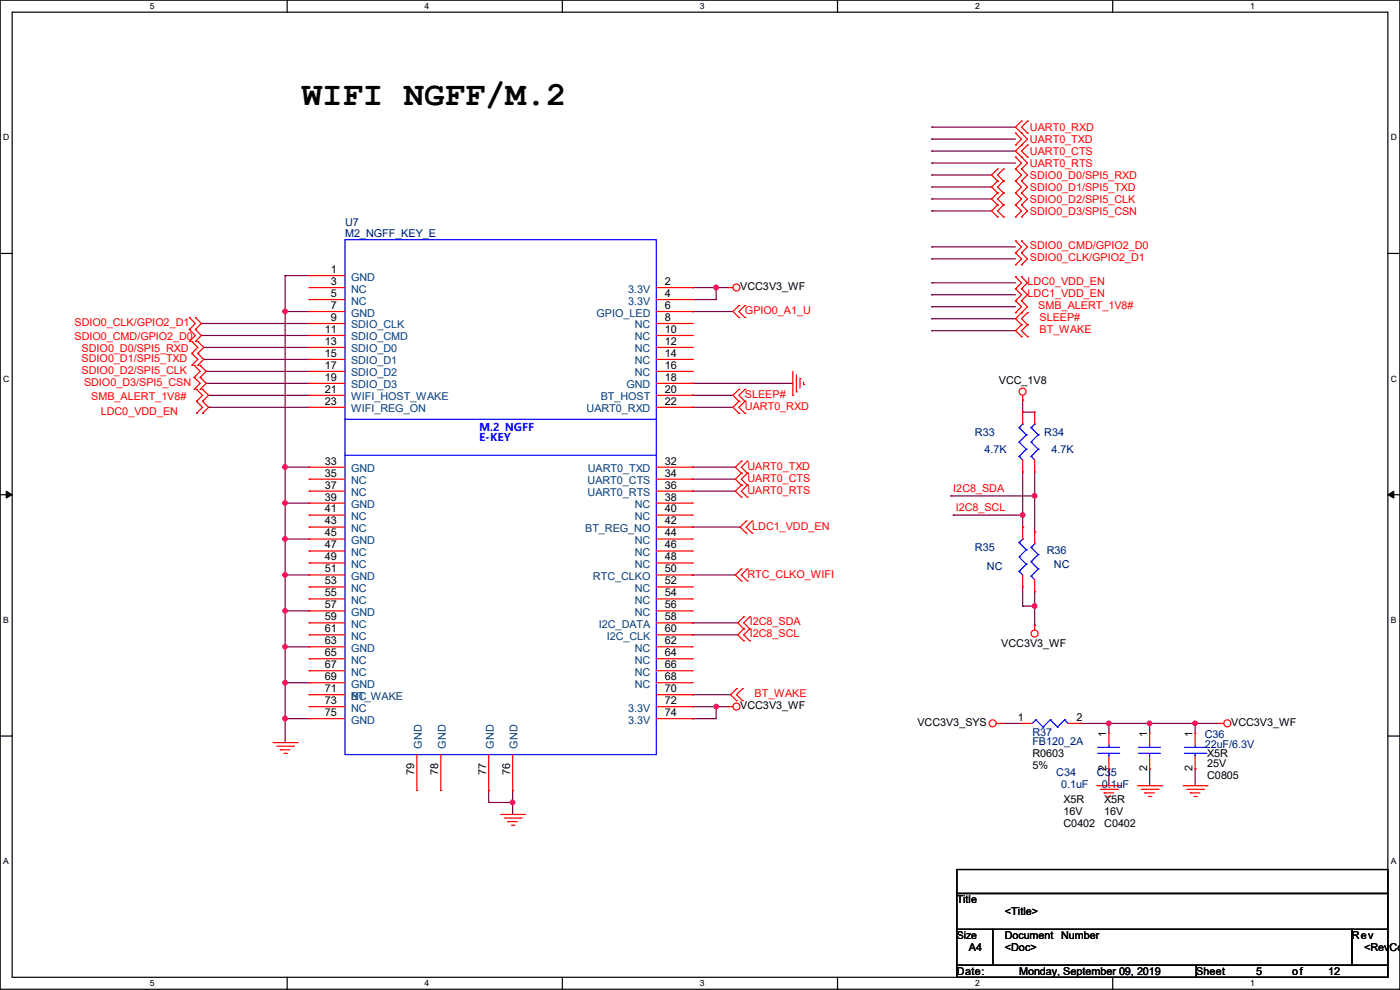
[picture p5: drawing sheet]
<svg xmlns="http://www.w3.org/2000/svg" width="297mm" height="210mm" viewBox="0 0 297 210" stroke-linecap="round" stroke-linejoin="round" font-family="sans-serif">
<path d="M0 0h297v209.8h-297zM2.6 2.6h291.8v204.7h-291.8z" fill="none" stroke="#000" stroke-width=".25"/>
<g fill="#fff">
<path d="M31.7 .3h1v2h-1z"/>
<path d="M31.7 207.6h1v1.9h-1z"/>
</g>
<path d="M60.9 0v2.6M60.9 207.3v2.5" fill="none" stroke="#000" stroke-width=".25"/>
<g fill="#fff">
<path d="M90.1 .3h1v2h-1z"/>
<path d="M90.1 207.6h1v1.9h-1z"/>
</g>
<path d="M119.3 0v2.6M119.3 207.3v2.5" fill="none" stroke="#000" stroke-width=".25"/>
<g fill="#fff">
<path d="M148.5 .3h.9v2h-.9z"/>
<path d="M148.5 207.6h.9v1.9h-.9z"/>
</g>
<path d="M177.7 0v2.6M177.7 207.3v2.5" fill="none" stroke="#000" stroke-width=".25"/>
<g fill="#fff">
<path d="M206.8 .3h1v2h-1z"/>
<path d="M206.8 207.6h1v1.9h-1z"/>
</g>
<path d="M236.1 0v2.6M236.1 207.3v2.5" fill="none" stroke="#000" stroke-width=".25"/>
<g fill="#fff">
<path d="M265.2 .3h1v2h-1z"/>
<path d="M265.2 207.6h1v1.9h-1z"/>
<path d="M.7 28.2h1.2v1.9h-1.2z"/>
<path d="M295.1 28.2h1.2v1.9h-1.2z"/>
<path d="M.7 79.3h1.2v2h-1.2z"/>
<path d="M295.1 79.3h1.2v2h-1.2z"/>
</g>
<path d="M0 53.8h2.6M294.4 53.8h2.6" fill="none" stroke="#000" stroke-width=".25"/>
<g fill="#fff">
<path d="M.7 130.5h1.2v2h-1.2z"/>
<path d="M295.1 130.5h1.1v2h-1.1z"/>
</g>
<path d="M0 104.9h2.6M294.4 104.9h2.6" fill="none" stroke="#000" stroke-width=".25"/>
<path d="M1.3 104.2l1.3 .7-1.3 .8zM294.4 104.9l1.3-.7v1.5z" fill="#000" stroke="#000" stroke-width=".21"/>
<g fill="#fff">
<path d="M.7 181.7h1.2v2h-1.2z"/>
<path d="M295.1 181.7h1.1v2h-1.1z"/>
</g>
<path d="M0 156.1h2.6M294.4 156.1h2.6M203 184.4h91.4v5.1h-91.4zM203 189.5h91.4v7.6h-91.4zM203 197.1h7.6v7.7h-7.6zM210.6 197.1h76.2v7.7h-76.2zM286.8 197.1h7.6v7.7h-7.6zM203 204.8h50.8v2.5h-50.8zM253.8 204.8h40.6v2.5h-40.6z" fill="none" stroke="#000" stroke-width=".25"/>
<g fill="none" stroke="#800040" stroke-width=".25">
<path d="M197.7 27h.1M197.7 29.5h.1M197.7 34.6h.1M197.7 32h.1M197.7 39.7h.1M197.7 37.1h.1M197.7 27h17.7M197.7 29.5h17.7M197.7 34.6h17.7M197.7 32h17.7M197.7 39.7h12.7M197.7 37.1h12.7"/>
<path d="M60.5 58.5h.1M60.5 58.5v99M60.5 58.5h5.1M197.7 42.2h.1M197.7 44.7h.1M197.7 52.4h.1M197.7 54.9h.1M197.7 60h.1M197.7 42.2h12.7M197.7 44.7h12.7M197.7 52.4h17.7M197.7 54.9h17.7"/>
<path d="M197.7 60h17.7M42.7 68.6h.1M42.7 71.2h.1M42.7 68.6h22.9M42.7 71.2h22.9M43.2 73.7h.1M43.2 76.2h.1M43.2 73.7h22.4M43.2 76.2h22.4M43.7 78.8h.1M43.7 78.8h21.9M60.5 66.1h.1"/>
<path d="M60.5 66.1h5.1M146.9 61h.1M146.9 63.5h.1M146.9 66.1h.1M146.9 61h7.6M146.9 66.1h8.6M151.9 61h.1M151.9 61v2.5h-5M197.7 62.5h.1M197.7 65.1h.1M197.7 67.6h.1M197.7 70.1h.1"/>
<path d="M197.7 62.5h17.7M197.7 65.1h17.7M197.7 67.6h17.7M197.7 70.1h17.7M43.7 81.3h.1M43.7 81.3h21.9M44.2 83.9h.1M44.2 86.4h.1M44.2 86.4h21.4M44.2 83.9h21.4M60.5 99.1h.1M60.5 99.1h5.1"/>
<path d="M146.9 99.1h.1M146.9 86.4h.1M146.9 83.9h.1M146.9 81.3h.1M146.9 99.1h9.1M146.9 86.4h8.6M146.9 83.9h8.6M146.9 81.3h21.3M217 87.4h.1M217 84.9h.1M217 87.4h2.5M217 84.9v2.5"/>
<path d="M60.5 106.7h.1M60.5 114.3h.1M60.5 106.7h5.1M60.5 114.3h5.1M146.9 104.2h.1M146.9 101.6h.1M146.9 111.8h.1M146.9 104.2h9.1M146.9 101.6h9.1M146.9 111.8h10.1M201.7 105.2h.1M201.7 105.2h17.8"/>
<path d="M202.2 109.3h.1M202.2 109.3h14.8M217 109.3h.1M217 111.8h.1M217 100.1v11.7M219.5 105.2h.1M219.5 112.8h.1M219.5 100.1v12.7M60.5 122h.1M60.5 129.6h.1M60.5 137.2h.1M60.5 122h5.1"/>
<path d="M60.5 129.6h5.1M60.5 137.2h5.1M146.9 122h.1M146.9 132.1h.1M146.9 134.7h.1M146.9 122h9.1M146.9 132.1h9.6M146.9 134.7h9.6M217 128.6h.1M217 124.5v4.1M217 128.6h2.5M219.5 128.6h.1"/>
<path d="M219.5 132.6h.1M219.5 125.5v7.1M60.5 152.4h.1M60.5 144.8h.1M60.5 152.4h5.1M60.5 144.8h5.1M146.9 149.9h.1M146.9 152.4h.1M146.9 147.4h.1M146.9 149.9h7.6M146.9 147.4h8.1M151.9 149.9h.1"/>
<path d="M151.9 149.9v2.5h-5M212.4 153.5h.1M212.4 153.5h4.1M229.2 153.5h.1M229.2 153.5h29.4M235.2 153.5h.1M235.2 153.5v2M243.9 153.5h.1M243.9 153.5v2M253.5 153.5h.1M253.5 153.5v2M103.7 167.7h.1"/>
<path d="M103.7 170.2h.1M103.7 167.7v2.5M103.7 170.2h5.1M108.8 167.7h.1M108.8 170.2h.1M108.8 167.7v5.1M235.2 163.1h.1M235.2 163.1v3.6M243.9 163.1h.1M243.9 163.1v3.6M253.5 163.1h.1M253.5 163.1v3.6"/>
</g>
<g fill="#f0f" stroke="#f0f" stroke-width=".25">
<circle cx="60.5" cy="152.4" r=".49"/>
<circle cx="108.7" cy="170.2" r=".49"/>
<circle cx="151.9" cy="149.9" r=".49"/>
<circle cx="151.9" cy="61" r=".49"/>
<circle cx="60.5" cy="114.3" r=".49"/>
<circle cx="60.5" cy="106.7" r=".49"/>
<circle cx="60.5" cy="121.9" r=".49"/>
<circle cx="60.5" cy="137.2" r=".49"/>
<circle cx="60.5" cy="129.6" r=".49"/>
<circle cx="60.5" cy="144.8" r=".49"/>
<circle cx="60.5" cy="99.1" r=".49"/>
<circle cx="60.5" cy="66.1" r=".49"/>
<circle cx="235.2" cy="153.4" r=".49"/>
<circle cx="253.5" cy="153.4" r=".49"/>
<circle cx="243.9" cy="153.4" r=".49"/>
<circle cx="216.9" cy="109.2" r=".49"/>
<circle cx="219.5" cy="105.2" r=".49"/>
<circle cx="219.5" cy="128.5" r=".49"/>
</g>
<g fill="none" stroke="#f00" stroke-width=".25">
<path d="M211.6 35.9h.1M211.6 38.4h.1M211.6 35.9l-1.2 1.2 1.2 1.3M211.6 38.4l-1.2 1.3 1.2 1.2M212.9 38.4h.1M212.9 35.9h.1M212.9 35.9l-1.3 1.2 1.3 1.3M212.9 38.4l-1.3 1.3 1.3 1.2M215.4 30.8h.1M215.4 28.2h.1M215.4 35.9h.1M215.4 33.3h.1"/>
<path d="M215.4 38.4h.1M215.4 28.2l1.3 1.3-1.3 1.3M215.4 33.3l1.3 1.3-1.3 1.3M215.4 35.9l1.3 1.2-1.3 1.3M215.4 38.4l1.3 1.3-1.3 1.2M216.7 25.7h.1M216.7 28.2h.1M216.7 30.8h.1M216.7 33.3h.1M216.7 35.9h.1M216.7 38.4h.1M216.7 25.7l-1.3 1.3 2.6 2.5-2.6 2.5 2.6 2.6-1.3 1.3"/>
<path d="M216.7 35.9l1.3 1.2-1.3 1.3M216.7 38.4l1.3 1.3-1.3 1.2M218 28.2h.1M218 25.7h.1M218 33.3h.1M218 30.8h.1M218 25.7l-1.3 1.3 1.3 1.2M218 30.8l-1.3 1.2 1.3 1.3M65.6 58.5h.1M65.6 58.5h7.6M211.6 40.9h.1M211.6 43.5h.1"/>
<path d="M211.6 46h.1M211.6 40.9l-1.2 1.3 1.2 1.3M211.6 43.5l-1.2 1.2 1.2 1.3M212.9 40.9h.1M212.9 43.5h.1M212.9 46h.1M212.9 40.9l-1.3 1.3 1.3 1.3M212.9 43.5l-1.3 1.2 1.3 1.3M215.4 40.9h.1M215.4 43.5h.1M215.4 46h.1M215.4 53.6h.1"/>
<path d="M215.4 51.1h.1M215.4 56.2h.1M215.4 58.7h.1M215.4 40.9l1.3 1.3-1.3 1.3M215.4 43.5l1.3 1.2-1.3 1.3M215.4 51.1l1.3 1.3-1.3 1.2M215.4 53.6l1.3 1.3-1.3 1.3M215.4 58.7l1.3 1.3-1.3 1.3M216.7 40.9h.1M216.7 43.5h.1M216.7 46h.1M216.7 53.6h.1"/>
<path d="M216.7 51.1h.1M216.7 56.2h.1M216.7 58.7h.1M216.7 43.5l1.3 1.2-1.3 1.3M216.7 40.9l1.3 1.3-1.3 1.3M216.7 51.1l1.3 1.3-1.3 1.2M216.7 53.6l1.3 1.3-1.3 1.3M216.7 58.7l1.3 1.3-1.3 1.3M40.2 69.9h.1M40.2 72.4h.1M40.2 67.4h.1M40.2 69.9l1.2 1.3-1.2 1.2"/>
<path d="M40.2 67.4l1.2 1.2-1.2 1.3M40.7 75h.1M40.7 77.5h.1M40.7 72.4h.1M40.7 75l1.3 1.2-1.3 1.3M40.7 72.4l1.3 1.3-1.3 1.3M41.2 77.5h.1M41.2 77.5l1.3 1.3-1.3 1.3M41.4 72.4h.1M41.4 69.9h.1M41.4 67.4h.1M41.4 69.9l1.3 1.3-1.3 1.2"/>
<path d="M41.4 67.4l1.3 1.2-1.3 1.3M42 77.5h.1M42 75h.1M42 72.4h.1M42 75l1.2 1.2-1.2 1.3M42 72.4l1.2 1.3-1.2 1.3M42.5 77.5h.1M42.5 77.5l1.2 1.3-1.2 1.3M65.6 61h.1M65.6 63.5h.1M65.6 66.1h.1M65.6 68.6h.1"/>
<path d="M65.6 71.2h.1M65.6 73.7h.1M65.6 76.2h.1M65.6 78.8h.1M65.6 61h7.6M65.6 63.5h7.6M65.6 66.1h7.6M65.6 68.6h7.6M65.6 71.2h7.6M65.6 73.7h7.6M65.6 76.2h7.6M65.6 78.8h7.6"/>
<path d="M139.2 61h7.7M139.2 63.5h7.7M139.2 66.1h7.7M139.2 68.6h7.7M139.2 71.2h7.7M139.2 73.7h7.7M139.2 76.2h7.7M139.2 78.8h7.7M146.9 61h.1M146.9 63.5h.1M146.9 66.1h.1M146.9 68.6h.1"/>
<path d="M146.9 71.2h.1M146.9 73.7h.1M146.9 76.2h.1M146.9 78.8h.1M154.5 61h.1M154.5 61h1M156.8 64.8h.1M156.8 67.4h.1M156.8 64.8l-1.3 1.3 1.3 1.3M158 67.4h.1M158 64.8h.1M158 64.8l-1.2 1.3 1.2 1.3"/>
<path d="M168.2 78.8v5.1M169 79.5v3.6M215.4 61.3h.1M215.4 63.8h.1M215.4 66.3h.1M215.4 61.3l1.3 1.2-1.3 1.3M215.4 63.8l1.3 1.3-1.3 1.2M216.7 61.3h.1M216.7 63.8h.1M216.7 66.3h.1M216.7 68.9h.1M216.7 71.4h.1"/>
<path d="M216.7 61.3l1.3 1.2-1.3 1.3M216.7 63.8l1.3 1.3-2.6 2.5 1.3 1.3M216.7 68.9l-1.3 1.2 1.3 1.3M218 66.3h.1M218 68.9h.1M218 71.4h.1M218 66.3l-1.3 1.3 1.3 1.3M218 68.9l-1.3 1.2 1.3 1.3M41.2 80.1h.1M41.2 82.6h.1M41.2 80.1l1.3 1.2-1.3 1.3M41.7 85.1h.1"/>
<path d="M41.7 87.7h.1M41.7 82.6h.1M41.7 85.1l1.3 1.3-1.3 1.3M41.7 82.6l1.3 1.3-1.3 1.2M42.5 82.6h.1M42.5 80.1h.1M42.5 80.1l1.2 1.2-1.2 1.3M43 87.7h.1M43 85.1h.1M43 82.6h.1M43 85.1l1.2 1.3-1.2 1.3M43 82.6l1.2 1.3-1.2 1.2"/>
<path d="M65.6 81.3h.1M65.6 83.9h.1M65.6 86.4h.1M65.6 99.1h.1M65.6 81.3h7.6M65.6 83.9h7.6M65.6 86.4h7.6M65.6 99.1h7.6M139.2 81.3h7.7M139.2 83.9h7.7M139.2 86.4h7.7M139.2 99.1h7.7"/>
<path d="M146.9 81.3h.1M146.9 83.9h.1M146.9 86.4h.1M146.9 99.1h.1M156.8 85.1h.1M156.8 87.7h.1M156.8 82.6h.1M156.8 85.1l-1.3 1.3 1.3 1.3M156.8 82.6l-1.3 1.3 1.3 1.2M157.3 97.8h.1M157.3 97.8l-1.3 1.3 1.3 1.3M158 87.7h.1"/>
<path d="M158 85.1h.1M158 82.6h.1M158 85.1l-1.2 1.3 1.2 1.3M158 82.6l-1.2 1.3 1.2 1.2M158.5 97.8h.1M158.5 97.8l-1.2 1.3 1.2 1.3M168.2 83.9h.1M169 83.1h.1M169.7 80.3h.1M169.7 80.3v2M170.5 81.6h.1M170.5 81.1v.5"/>
<path d="M217 84.9h.1M217 87.4h.1M217 83.9v1M217 87.4v2.6M217 97.6v2.5M219.5 87.4h.1M219.5 87.4v2.6M219.5 97.6v2.5M65.6 106.7h.1M65.6 104.2h.1M65.6 109.3h.1M65.6 101.6h.1"/>
<path d="M65.6 111.8h.1M65.6 114.3h.1M65.6 116.9h.1M65.6 119.4h.1M65.6 101.6h7.6M65.6 104.2h7.6M65.6 106.7h7.6M65.6 109.3h7.6M65.6 111.8h7.6M65.6 114.3h7.6M65.6 116.9h7.6M65.6 119.4h7.6"/>
<path d="M139.2 101.6h7.7M139.2 104.2h7.7M139.2 106.7h7.7M139.2 109.3h7.7M139.2 111.8h7.7M139.2 114.3h7.7M139.2 116.9h7.7M139.2 119.4h7.7M146.9 101.6h.1M146.9 104.2h.1M146.9 106.7h.1M146.9 109.3h.1"/>
<path d="M146.9 111.8h.1M146.9 114.3h.1M146.9 116.9h.1M146.9 119.4h.1M157.3 102.9h.1M157.3 105.5h.1M157.3 100.4h.1M157.3 100.4l-1.3 1.2 1.3 1.3M157.3 102.9l-1.3 1.3 1.3 1.3M158.3 110.5h.1M158.3 113.1h.1M158.3 110.5l-1.3 1.3 1.3 1.3"/>
<path d="M158.5 105.5h.1M158.5 102.9h.1M158.5 100.4h.1M158.5 100.4l-1.2 1.2 1.2 1.3M158.5 102.9l-1.2 1.3 1.2 1.3M159.6 113.1h.1M159.6 110.5h.1M159.6 110.5l-1.3 1.3 1.3 1.3M217 111.8h.1M217 100.1h.1M217 111.8v2.5M219.5 112.8h.1"/>
<path d="M219.5 100.1h.1M219.5 112.8v2.6M65.6 122h.1M65.6 124.5h.1M65.6 127h.1M65.6 129.6h.1M65.6 139.7h.1M65.6 137.2h.1M65.6 134.7h.1M65.6 132.1h.1M65.6 122h7.6M65.6 124.5h7.6"/>
<path d="M65.6 127h7.6M65.6 129.6h7.6M65.6 132.1h7.6M65.6 139.7h7.6M65.6 137.2h7.6M65.6 134.7h7.6M139.2 122h7.7M139.2 124.5h7.7M139.2 127h7.7M139.2 129.6h7.7M139.2 132.1h7.7M139.2 139.7h7.7"/>
<path d="M139.2 137.2h7.7M139.2 134.7h7.7M146.9 122h.1M146.9 124.5h.1M146.9 127h.1M146.9 129.6h.1M146.9 132.1h.1M146.9 139.7h.1M146.9 137.2h.1M146.9 134.7h.1M157.3 120.7h.1M157.3 123.2h.1"/>
<path d="M157.3 120.7l-1.3 1.3 1.3 1.2M157.8 130.9h.1M157.8 133.4h.1M157.8 135.9h.1M157.8 130.9l-1.3 1.2 1.3 1.3M157.8 133.4l-1.3 1.3 1.3 1.2M158.5 123.2h.1M158.5 120.7h.1M158.5 120.7l-1.2 1.3 1.2 1.2M159 133.4h.1M159 130.9h.1M159 135.9h.1"/>
<path d="M159 130.9l-1.2 1.2 1.2 1.3M159 133.4l-1.2 1.3 1.2 1.2M217 124.5h.1M217 122v2.5M219.5 132.6h.1M219.5 125.5h.1M219.5 123v2.5M219.5 132.6v1M58 157.5h5M58.7 158.3h3.6M59.5 159h.1M59.5 159h2"/>
<path d="M60.2 159.8h.5M60.7 159.8h.1M62.3 158.3h.1M63 157.5h.1M65.6 142.3h.1M65.6 144.8h.1M65.6 147.4h.1M65.6 152.4h.1M65.6 149.9h.1M65.6 149.9h7.6M65.6 142.3h7.6M65.6 144.8h7.6"/>
<path d="M65.6 147.4h7.6M65.6 152.4h7.6M139.2 149.9h7.7M139.2 142.3h7.7M139.2 144.8h7.7M139.2 147.4h7.7M139.2 152.4h7.7M146.9 144.8h.1M146.9 147.4h.1M146.9 149.9h.1M146.9 152.4h.1M146.9 142.3h.1"/>
<path d="M154.5 149.9h.1M154.5 149.9h1M156.3 148.6h.1M156.3 146.1h.1M156.3 146.1l-1.3 1.3 1.3 1.2M157.5 146.1h.1M157.5 148.6h.1M157.5 146.1l-1.2 1.3 1.2 1.2M211.4 153.5h1M212.4 153.5h.1M216.5 153.5h.1M216.5 153.5h2.5"/>
<path d="M226.6 153.5h2.6M229.2 153.5h.1M235.2 155.5h.1M235.2 155.5v2.5M243.9 155.5h.1M243.9 155.5v2.5M253.5 155.5h.1M253.5 155.5v2.5M258.6 153.5h.1M258.6 153.5h1M88.4 167.7h.1M88.4 160.1v7.6"/>
<path d="M93.5 167.7h.1M93.5 160.1v7.6M103.7 167.7h.1M103.7 160.1v7.6M106.2 172.8h5.1M107 173.5h3.5M107.7 174.3h.1M107.7 174.3h2.1M108.5 175h.5M108.8 167.7h.1M108.8 160.1v7.6M109 175h.1"/>
<path d="M110.5 173.5h.1M111.3 172.8h.1M232.7 166.7h5.1M233.5 167.4h3.5M234.2 168.2h.1M234.2 168.2h2.1M235 169h.5M235.2 163.1h.1M235.2 160.6v2.5M235.5 169h.1M237 167.4h.1M237.8 166.7h.1"/>
<path d="M241.3 166.7h5.1M242.1 167.4h3.6M242.9 168.2h.1M242.9 168.2h2M243.6 169h.5M243.9 163.1h.1M243.9 160.6v2.5M244.1 169h.1M245.7 167.4h.1M246.4 166.7h.1M251 166.7h5.1M251.8 167.4h3.5"/>
<path d="M252.5 168.2h.1M252.5 168.2h2.1M253.3 169h.5M253.5 163.1h.1M253.5 160.6v2.5M253.8 169h.1M255.3 167.4h.1M256.1 166.7h.1"/>
<circle cx="156.2" cy="61" r=".74"/>
<circle cx="216.9" cy="83.1" r=".74"/>
<circle cx="219.5" cy="134.4" r=".74"/>
<circle cx="156.2" cy="149.9" r=".74"/>
<circle cx="210.6" cy="153.4" r=".74"/>
<circle cx="260.4" cy="153.4" r=".74"/>
</g>
<g fill="none" stroke="#00f" stroke-width=".25">
<path d="M73.2 50.8h66v109.3h-66zM73.2 96.6h.1M73.2 88.9h.1M73.2 96.6h66M73.2 88.9h66M216.2 96.8h.1M216.2 93.8h.1M216.2 90.7h.1M216.2 96.8l.8 .8M216.2 93.8l1.5 1.5M216.2 90.7l1.5 1.5M217 90h.1"/>
<path d="M217 90l-.8 .7M217.7 95.3h.1M217.7 92.2h.1M217.7 95.3l-1.5 1.5M217.7 92.2l-1.5 1.6M218.7 96.8h.1M218.7 93.8h.1M218.7 90.7h.1M218.7 96.8l.8 .8M218.7 93.8l1.6 1.5M218.7 90.7l1.6 1.5M219.5 90h.1"/>
<path d="M219.5 90l-.8 .7M220.3 95.3h.1M220.3 92.2h.1M220.3 95.3l-1.6 1.5M220.3 92.2l-1.6 1.6M216.2 118.2h.1M216.2 115.1h.1M216.2 118.2l1.5 1.5M216.2 115.1l1.5 1.5M217 114.3h.1M217 114.3l-.8 .8M217.7 119.7h.1"/>
<path d="M217.7 116.6h.1M217.7 119.7l-1.5 1.5M217.7 116.6l-1.5 1.6M218.7 119.2h.1M218.7 116.1h.1M218.7 119.2l1.6 1.5M218.7 116.1l1.6 1.5M219.5 115.4h.1M219.5 115.4l-.8 .7M220.3 117.6h.1M220.3 117.6l-1.6 1.6M216.2 121.2h.1"/>
<path d="M216.2 121.2l.8 .8M218.7 122.2h.1M218.7 122.2l.8 .8M220.3 120.7h.1M220.3 120.7l-1.6 1.5M219.8 152.7h.1M219.8 152.7l-.8 .8M219.8 152.7l1.5 1.5M221.3 154.2h.1M222.8 152.7h.1M222.8 152.7l-1.5 1.5M222.8 152.7l1.5 1.5"/>
<path d="M224.3 154.2h.1M225.8 152.7h.1M225.8 152.7l-1.5 1.5M225.8 152.7l.8 .8M226.6 153.5h.1M233 159.8h.1M233 158.5h.1M233 159.8h4.5M233 158.5h4.5M235.2 158.5h.1M235.2 159.8h.1M235.2 158v.5"/>
<path d="M235.2 159.8v.8M241.6 159.8h.1M241.6 158.5h.1M241.6 159.8h4.6M241.6 158.5h4.6M243.9 158.5h.1M243.9 159.8h.1M243.9 158v.5M243.9 159.8v.8M251.2 159.8h4.6M251.2 158.5h4.6M253.5 158.5h.1"/>
<path d="M253.5 159.8h.1M253.5 158v.5M253.5 159.8v.8M255.8 159.8h.1M255.8 158.5h.1"/>
</g>
<text font-size="7.2" x="64.1" y="22.4">WIFI NGFF/M.2</text>
<g font-size="2.3" fill="#f00">
<text x="218.5" y="27.8">UART0_RXD</text>
<text x="218.5" y="30.3">UART0_TXD</text>
<text x="218.5" y="32.9">UART0_CTS</text>
<text x="218.5" y="35.4">UART0_RTS</text>
<text x="218.5" y="37.9">SDIO0_D0/SPI5_RXD</text>
<text x="218.5" y="40.5">SDIO0_D1/SPI5_TXD</text>
<text x="218.5" y="43">SDIO0_D2/SPI5_CLK</text>
<text x="218.5" y="45.5">SDIO0_D3/SPI5_CSN</text>
<text x="218.5" y="52.9">SDIO0_CMD/GPIO2_D0</text>
<text x="218.5" y="55.5">SDIO0_CLK/GPIO2_D1</text>
<text x="218" y="60.5">LDC0_VDD_EN</text>
<text x="218" y="63.1">LDC1_VDD_EN</text>
<text x="220.3" y="65.6">SMB_ALERT_1V8#</text>
<text x="15.8" y="69.2">SDIO0_CLK/GPIO2_D1</text>
<text x="158" y="66.6">GPIO0_A1_U</text>
<text x="220.5" y="68.2">SLEEP#</text>
<text x="220.5" y="70.7">BT_WAKE</text>
<text x="15.8" y="72.2">SDIO0_CMD/GPIO2_D0</text>
<text x="17.3" y="76.8">SDIO0_D1/SPI5_TXD</text>
<text x="17.3" y="74.8">SDIO0_D0/SPI5_RXD</text>
<text x="17.3" y="79.3">SDIO0_D2/SPI5_CLK</text>
<text x="17.8" y="81.9">SDIO0_D3/SPI5_CSN</text>
<text x="19.3" y="84.9">SMB_ALERT_1V8#</text>
<text x="21.4" y="88">LDC0_VDD_EN</text>
<text x="158" y="87">UART0_RXD</text>
<text x="158" y="84.4">SLEEP#</text>
<text x="158.5" y="99.7">UART0_TXD</text>
<text x="158.5" y="104.7">UART0_RTS</text>
<text x="158.5" y="102.2">UART0_CTS</text>
<text x="202.2" y="104.3">I2C8_SDA</text>
<text x="159.6" y="112.4">LDC1_VDD_EN</text>
<text x="202.7" y="108.3">I2C8_SCL</text>
<text x="158.5" y="122.5">RTC_CLKO_WIFI</text>
<text x="159.1" y="132.7">I2C8_SDA</text>
<text x="159.1" y="135.2">I2C8_SCL</text>
<text x="160.1" y="147.9">BT_WAKE</text>
</g>
<g font-size="2.3" fill="#000080">
<text x="73.2" y="47.8">U7</text>
<text x="73.2" y="50.4">M2_NGFF_KEY_E</text>
<text x="206.8" y="92.5">R33</text>
<text x="221.5" y="92.5">R34</text>
<text x="208.8" y="96.1">4.7K</text>
<text x="223.1" y="96.1">4.7K</text>
<text x="206.8" y="116.9">R35</text>
<text x="222.1" y="117.4">R36</text>
<text x="209.4" y="121">NC</text>
<text x="223.6" y="120.5">NC</text>
<text x="219" y="156">R37</text>
<text x="219" y="158.1">FB120_2A</text>
<text x="255.6" y="156.5">C36</text>
<text x="255.6" y="158.6">22uF/6.3V</text>
<text x="224.1" y="164.7">C34</text>
<text x="225.1" y="167.2">0.1uF</text>
<text x="232.7" y="164.7">C35</text>
<text x="233.7" y="167.2">0.1uF</text>
</g>
<g font-size="2.3">
<text x="70.1" y="57.9">1</text>
<text x="70.1" y="60.5">3</text>
<text x="70.1" y="63">5</text>
<text x="70.1" y="65.5">7</text>
<text x="141" y="60.5">2</text>
<text x="141" y="63">4</text>
<text x="141" y="65.5">6</text>
<text x="157" y="61.6">VCC3V3_WF</text>
<text x="68.9" y="70.6">11</text>
<text x="70.1" y="68.1">9</text>
<text x="141" y="68.1">8</text>
<text x="141" y="70.6">10</text>
<text x="68.9" y="73.2">13</text>
<text x="68.9" y="75.7">15</text>
<text x="141" y="73.2">12</text>
<text x="141" y="75.7">14</text>
<text x="68.9" y="78.2">17</text>
<text x="68.9" y="80.8">19</text>
<text x="68.9" y="83.3">21</text>
<text x="141" y="78.2">16</text>
<text x="141" y="80.8">18</text>
<text x="141" y="83.3">20</text>
<text x="211.9" y="81.4">VCC_1V8</text>
<text x="68.9" y="85.9">23</text>
<text x="141" y="85.9">22</text>
<text x="68.9" y="101.1">35</text>
<text x="68.9" y="98.6">33</text>
<text x="141" y="98.6">32</text>
<text x="141" y="101.1">34</text>
<text x="68.9" y="106.2">39</text>
<text x="68.9" y="103.6">37</text>
<text x="141" y="103.6">36</text>
<text x="141" y="106.2">38</text>
<text x="68.9" y="108.7">41</text>
<text x="68.9" y="111.3">43</text>
<text x="68.9" y="113.8">45</text>
<text x="141" y="108.7">40</text>
<text x="141" y="111.3">42</text>
<text x="141" y="113.8">44</text>
<text x="68.9" y="116.3">47</text>
<text x="68.9" y="118.9">49</text>
<text x="141" y="116.3">46</text>
<text x="141" y="118.9">48</text>
<text x="68.9" y="121.4">51</text>
<text x="68.9" y="124">53</text>
<text x="141" y="121.4">50</text>
<text x="141" y="124">52</text>
<text x="68.9" y="126.5">55</text>
<text x="68.9" y="129">57</text>
<text x="68.9" y="131.6">59</text>
<text x="141" y="126.5">54</text>
<text x="141" y="129">56</text>
<text x="141" y="131.6">58</text>
<text x="68.9" y="136.7">63</text>
<text x="68.9" y="134.1">61</text>
<text x="141" y="136.7">62</text>
<text x="141" y="134.1">60</text>
<text x="212.4" y="137.2">VCC3V3_WF</text>
<text x="68.9" y="141.7">67</text>
<text x="68.9" y="139.2">65</text>
<text x="141" y="141.7">66</text>
<text x="141" y="139.2">64</text>
<text x="68.9" y="144.3">69</text>
<text x="68.9" y="146.8">71</text>
<text x="68.9" y="149.4">73</text>
<text x="141" y="144.3">68</text>
<text x="141" y="146.8">70</text>
<text x="141" y="149.4">72</text>
<text x="68.9" y="151.9">75</text>
<text x="141" y="151.9">74</text>
<text x="157" y="150.5">VCC3V3_WF</text>
<text x="194.6" y="154">VCC3V3_SYS</text>
<text x="216" y="152.9">1</text>
<text x="228.4" y="152.9">2</text>
<text x="261.2" y="154">VCC3V3_WF</text>
<text x="219" y="160.6">R0603</text>
<text x="234.7" y="156.2" transform="rotate(-90 234.7 156.2)">1</text>
<text x="243.3" y="156.2" transform="rotate(-90 243.3 156.2)">1</text>
<text x="253" y="156.2" transform="rotate(-90 253 156.2)">1</text>
<text x="256.1" y="160.6">X5R</text>
<text x="87.9" y="164.4" transform="rotate(-90 87.9 164.4)">79</text>
<text x="93" y="164.4" transform="rotate(-90 93 164.4)">78</text>
<text x="103.1" y="164.4" transform="rotate(-90 103.1 164.4)">77</text>
<text x="108.2" y="164.4" transform="rotate(-90 108.2 164.4)">76</text>
<text x="219" y="163.2">5%</text>
<text x="234.7" y="163.6" transform="rotate(-90 234.7 163.6)">2</text>
<text x="243.3" y="163.6" transform="rotate(-90 243.3 163.6)">2</text>
<text x="253" y="163.6" transform="rotate(-90 253 163.6)">2</text>
<text x="256.1" y="165.2">C0805</text>
<text x="256.1" y="162.6">25V</text>
<text x="225.6" y="170.3">X5R</text>
<text x="225.6" y="172.8">16V</text>
<text x="234.2" y="170.3">X5R</text>
<text x="234.2" y="172.8">16V</text>
<text x="225.6" y="175.3">C0402</text>
<text x="234.2" y="175.3">C0402</text>
<text x="203" y="191.6">Title</text>
<text x="213.2" y="194.1">&lt;Title&gt;</text>
<text x="205.5" y="201.8">A4</text>
<text x="213.1" y="199.2">Document</text>
<text x="213.2" y="201.8">&lt;Doc&gt;</text>
<text x="225.1" y="199.2">Number</text>
<text x="286.8" y="199.2">Rev</text>
<text x="289.4" y="201.8">&lt;RevCod</text>
<text x="203" y="206.8">Date:</text>
<text x="216.2" y="206.8">Monday, September 09, 2019</text>
<text x="253.8" y="206.8">Sheet</text>
<text x="266.5" y="206.8">5</text>
<text x="274.1" y="206.8">of</text>
<text x="281.7" y="206.8">12</text>
</g>
<g font-size="2.3" fill="#004080">
<text x="74.5" y="59.5">GND</text>
<text x="74.5" y="62.1">NC</text>
<text x="74.5" y="64.6">NC</text>
<text x="133.3" y="62.1">3.3V</text>
<text x="133.3" y="64.6">3.3V</text>
<text x="74.5" y="67.1">GND</text>
<text x="74.5" y="69.7">SDIO_CLK</text>
<text x="126.5" y="67.1">GPIO_LED</text>
<text x="134.7" y="69.7">NC</text>
<text x="74.5" y="72.2">SDIO_CMD</text>
<text x="74.5" y="74.8">SDIO_D0</text>
<text x="74.5" y="77.3">SDIO_D1</text>
<text x="134.7" y="72.2">NC</text>
<text x="134.7" y="74.8">NC</text>
<text x="134.7" y="77.3">NC</text>
<text x="74.5" y="79.8">SDIO_D2</text>
<text x="74.5" y="82.4">SDIO_D3</text>
<text x="132.9" y="82.4">GND</text>
<text x="134.7" y="79.8">NC</text>
<text x="74.5" y="84.9">WIFI_HOST_WAKE</text>
<text x="74.5" y="87.5">WIFI_REG_ON</text>
<text x="124.4" y="87.5">UART0_RXD</text>
<text x="127.4" y="84.9">BT_HOST</text>
<text x="74.5" y="100.2">GND</text>
<text x="124.7" y="100.2">UART0_TXD</text>
<text x="74.5" y="107.8">GND</text>
<text x="74.5" y="105.2">NC</text>
<text x="74.5" y="102.7">NC</text>
<text x="124.6" y="102.7">UART0_CTS</text>
<text x="124.6" y="105.2">UART0_RTS</text>
<text x="134.7" y="107.8">NC</text>
<text x="74.5" y="110.3">NC</text>
<text x="74.5" y="112.9">NC</text>
<text x="124.1" y="112.9">BT_REG_NO</text>
<text x="134.7" y="110.3">NC</text>
<text x="74.5" y="115.4">GND</text>
<text x="74.5" y="117.9">NC</text>
<text x="134.7" y="115.4">NC</text>
<text x="134.7" y="117.9">NC</text>
<text x="74.5" y="120.5">NC</text>
<text x="74.5" y="123">GND</text>
<text x="74.5" y="125.6">NC</text>
<text x="125.8" y="123">RTC_CLKO</text>
<text x="134.7" y="120.5">NC</text>
<text x="134.7" y="125.6">NC</text>
<text x="74.5" y="128.1">NC</text>
<text x="74.5" y="130.6">GND</text>
<text x="134.7" y="128.1">NC</text>
<text x="134.7" y="130.6">NC</text>
<text x="74.5" y="135.7">NC</text>
<text x="74.5" y="133.2">NC</text>
<text x="127" y="133.2">I2C_DATA</text>
<text x="128.7" y="135.7">I2C_CLK</text>
<text x="74.5" y="143.3">NC</text>
<text x="74.5" y="140.8">NC</text>
<text x="74.5" y="138.3">GND</text>
<text x="134.7" y="143.3">NC</text>
<text x="134.7" y="140.8">NC</text>
<text x="134.7" y="138.3">NC</text>
<text x="74.5" y="145.9">GND</text>
<text x="74.5" y="148.4">BT_WAKE</text>
<text x="74.5" y="148.4">NC</text>
<text x="134.7" y="145.9">NC</text>
<text x="74.5" y="153.5">GND</text>
<text x="74.5" y="151">NC</text>
<text x="133.3" y="151">3.3V</text>
<text x="133.3" y="153.5">3.3V</text>
<text x="89.5" y="158.8" transform="rotate(-90 89.5 158.8)">GND</text>
<text x="94.6" y="158.8" transform="rotate(-90 94.6 158.8)">GND</text>
<text x="104.7" y="158.8" transform="rotate(-90 104.7 158.8)">GND</text>
<text x="109.8" y="158.8" transform="rotate(-90 109.8 158.8)">GND</text>
</g>
<g font-size="2.3" fill="#00f">
<text x="101.6" y="91.4">M.2 NGFF</text>
<text x="101.6" y="93.6">E-KEY</text>
</g>
<text font-size="2.2" x="203" y="199.2">Size</text>
<g font-size="1.8">
<text x="31.8" y="1.9">5</text>
<text x="90.1" y="1.9">4</text>
<text x="148.5" y="1.9">3</text>
<text x="206.8" y="1.9">2</text>
<text x="265.2" y="1.9">1</text>
<text x=".7" y="29.8">D</text>
<text x="295.1" y="29.8">D</text>
<text x=".7" y="80.9">C</text>
<text x="295.1" y="80.9">C</text>
<text x=".7" y="132.1">B</text>
<text x="295.1" y="132.1">B</text>
<text x=".7" y="183.3">A</text>
<text x="295.1" y="183.3">A</text>
<text x="31.8" y="209.2">5</text>
<text x="90.1" y="209.2">4</text>
<text x="148.5" y="209.2">3</text>
<text x="206.8" y="209.2">2</text>
<text x="265.2" y="209.2">1</text>
</g>
</svg>
